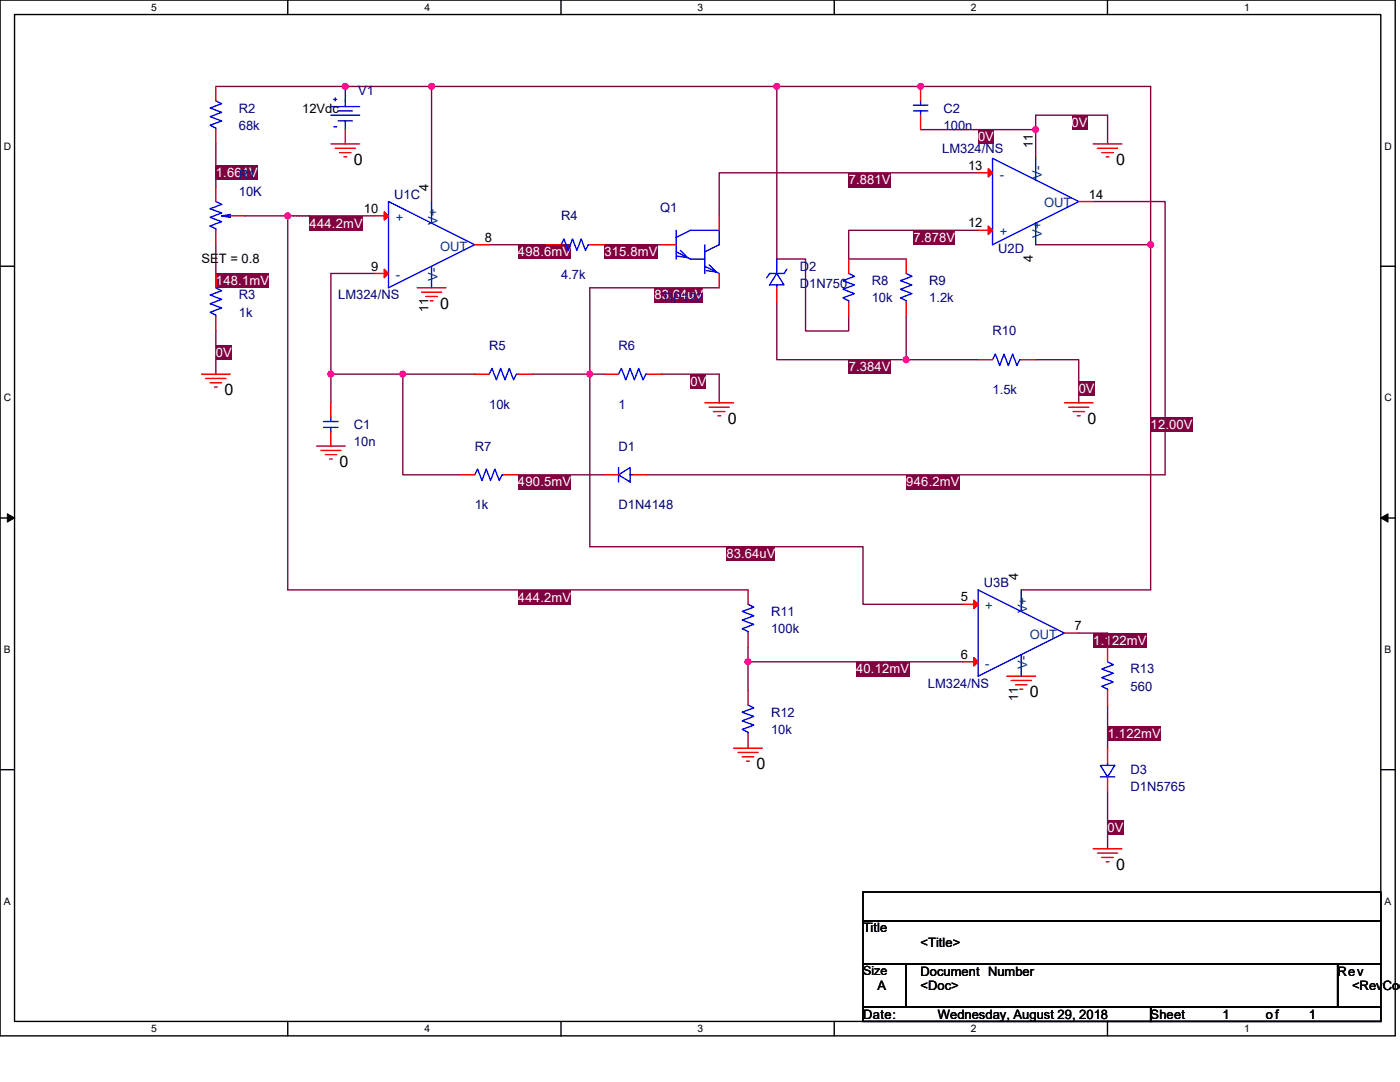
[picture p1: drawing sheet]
<svg xmlns="http://www.w3.org/2000/svg" width="279mm" height="216mm" viewBox="0 0 279 216" stroke-linecap="round" stroke-linejoin="round" font-family="sans-serif">
<path d="M0 0h278.4v206.7h-278.4zM2.9 2.9h272.7v200.9h-272.7z" fill="none" stroke="#000" stroke-width=".28"/>
<g fill="#fff">
<path d="M30.2 .3h1.1v2.3h-1.1z"/>
<path d="M30.2 204.1h1.1v2.3h-1.1z"/>
</g>
<path d="M57.4 0v2.9M57.4 203.8v2.9" fill="none" stroke="#000" stroke-width=".28"/>
<g fill="#fff">
<path d="M84.7 .3h1.1v2.3h-1.1z"/>
<path d="M84.7 204.1h1.1v2.3h-1.1z"/>
</g>
<path d="M112 0v2.9M112 203.8v2.9" fill="none" stroke="#000" stroke-width=".28"/>
<g fill="#fff">
<path d="M139.2 .3h1.2v2.3h-1.2z"/>
<path d="M139.2 204.1h1.2v2.3h-1.2z"/>
</g>
<path d="M166.5 0v2.9M166.5 203.8v2.9" fill="none" stroke="#000" stroke-width=".28"/>
<g fill="#fff">
<path d="M193.8 .3h1.1v2.3h-1.1z"/>
<path d="M193.8 204.1h1.1v2.3h-1.1z"/>
</g>
<path d="M221 0v2.9M221 203.8v2.9" fill="none" stroke="#000" stroke-width=".28"/>
<g fill="#fff">
<path d="M248.3 .3h1.1v2.3h-1.1z"/>
<path d="M248.3 204.1h1.1v2.3h-1.1z"/>
<path d="M.7 28h1.5v2.3h-1.5z"/>
<path d="M276.3 28h1.5v2.3h-1.5z"/>
<path d="M.7 78.2h1.5v2.3h-1.5z"/>
<path d="M276.3 78.2h1.5v2.3h-1.5z"/>
</g>
<path d="M0 53.1h2.9M275.6 53.1h2.8" fill="none" stroke="#000" stroke-width=".28"/>
<g fill="#fff">
<path d="M.7 128.5h1.4v2.2h-1.4z"/>
<path d="M276.3 128.5h1.4v2.2h-1.4z"/>
</g>
<path d="M0 103.4h2.9M275.6 103.4h2.8" fill="none" stroke="#000" stroke-width=".28"/>
<path d="M1.5 102.5l1.4 .9-1.4 .8zM275.6 103.4l1.4-.9v1.7z" fill="#000" stroke="#000" stroke-width=".2"/>
<g fill="#fff">
<path d="M.7 178.7h1.4v2.3h-1.4z"/>
<path d="M276.3 178.7h1.4v2.3h-1.4z"/>
</g>
<path d="M0 153.6h2.9M275.6 153.6h2.8" fill="none" stroke="#000" stroke-width=".28"/>
<path d="M48.8 43.1h8.6" fill="none" stroke="#800040" stroke-width=".28"/>
<g fill="#800040">
<path d="M61.7 43.1h1.5v2.9h-1.5z"/>
<path d="M63.3 43.1h9.1v2.9h-9.1z"/>
</g>
<path d="M57.4 43.1h4.3M61.7 43.1h.1" fill="none" stroke="#800040" stroke-width=".28" stroke-dasharray="0 .6"/>
<path d="M43.1 28.7v8.6" fill="none" stroke="#800040" stroke-width=".28"/>
<g fill="#800040">
<path d="M43.1 33h2.2v2.9h-2.2z"/>
<path d="M45.3 33h6.1v2.9h-6.1z"/>
</g>
<path d="M43.1 48.8v5.8" fill="none" stroke="#800040" stroke-width=".28"/>
<g fill="#800040">
<path d="M43.1 54.6h1.5v2.9h-1.5z"/>
<path d="M44.6 54.6h9.2v2.9h-9.2z"/>
</g>
<path d="M43.1 54.6h.1" fill="none" stroke="#800040" stroke-width=".28" stroke-dasharray="0 .6"/>
<path d="M68.9 17.3h17.2v22.9M74.7 54.6h-8.7v20.1h14.4M80.4 74.7v20h11.5M80.4 74.7h14.3M106.2 74.7h11.5M103.4 94.7h17.2" fill="none" stroke="#800040" stroke-width=".28"/>
<g fill="#f0f" stroke="#f0f" stroke-width=".28">
<circle cx="68.9" cy="17.2" r=".57"/>
<circle cx="80.4" cy="74.6" r=".57"/>
<circle cx="66" cy="74.6" r=".57"/>
</g>
<g fill="#800040">
<path d="M103.4 94.7h1.5v2.9h-1.5z"/>
<path d="M104.9 94.7h9.1v2.9h-9.1z"/>
</g>
<path d="M97.6 48.8h11.5M66 74.7v5.7" fill="none" stroke="#800040" stroke-width=".28"/>
<g fill="#800040">
<path d="M103.4 48.8h1.5v2.9h-1.5z"/>
<path d="M104.9 48.8h9.1v2.9h-9.1z"/>
</g>
<path d="M120.6 48.8h11.5" fill="none" stroke="#800040" stroke-width=".28"/>
<path d="M120.6 48.8h10.7v2.9h-10.7z" fill="#800040"/>
<path d="M195.2 34.5h-51.7v8.6" fill="none" stroke="#800040" stroke-width=".28"/>
<g fill="#800040">
<path d="M169.4 34.5h1.5v2.9h-1.5z"/>
<path d="M170.9 34.5h6.8v2.9h-6.8z"/>
</g>
<path d="M117.7 57.4h25.8" fill="none" stroke="#800040" stroke-width=".28"/>
<path d="M130.6 57.4h9.8v2.9h-9.8z" fill="#800040"/>
<path d="M117.7 57.4v17.3h2.9M155 60.3v11.5h25.8" fill="none" stroke="#800040" stroke-width=".28"/>
<circle cx="180.8" cy="71.8" r=".57" fill="#f0f" stroke="#f0f" stroke-width=".28"/>
<g fill="#800040">
<path d="M169.4 71.8h1.5v2.9h-1.5z"/>
<path d="M170.9 71.8h6.8v2.9h-6.8z"/>
</g>
<path d="M155 51.7h5.8v14.3h8.6v-2.8M195.2 46h-25.8v5.7" fill="none" stroke="#800040" stroke-width=".28"/>
<g fill="#800040">
<path d="M182.3 46h1.5v2.9h-1.5z"/>
<path d="M183.8 46h6.8v2.9h-6.8z"/>
</g>
<path d="M169.4 51.7h11.4M180.8 63.2v8.6h14.4M206.7 71.8h8.6v8.6" fill="none" stroke="#800040" stroke-width=".28"/>
<path d="M215.3 76.1h3.2v2.9h-3.2z" fill="#800040"/>
<path d="M86.1 17.3h68.9M155 17.3v34.4M155 17.3h28.7M129.2 94.7h103.3" fill="none" stroke="#800040" stroke-width=".28"/>
<g fill="#f0f" stroke="#f0f" stroke-width=".28">
<circle cx="86.1" cy="17.2" r=".57"/>
<circle cx="155" cy="17.2" r=".57"/>
</g>
<g fill="#800040">
<path d="M180.8 94.7h1.6v2.9h-1.6z"/>
<path d="M182.4 94.7h9.1v2.9h-9.1z"/>
</g>
<path d="M218.2 40.2h14.3v54.5M132.1 74.7h11.4" fill="none" stroke="#800040" stroke-width=".28"/>
<path d="M137.8 74.7h3.2v2.9h-3.2z" fill="#800040"/>
<path d="M43.1 17.3h25.8M229.6 17.3v31.5h-22.9M221 23h-14.3v2.9" fill="none" stroke="#800040" stroke-width=".28"/>
<path d="M213.9 23h3.1v2.9h-3.1z" fill="#800040"/>
<path d="M221 23v5.7M43.1 66v8.7" fill="none" stroke="#800040" stroke-width=".28"/>
<path d="M43.1 68.9h3.1v2.9h-3.1z" fill="#800040"/>
<path d="M183.7 17.3h45.9M183.7 25.9h23" fill="none" stroke="#800040" stroke-width=".28"/>
<circle cx="183.7" cy="17.2" r=".57" fill="#f0f" stroke="#f0f" stroke-width=".28"/>
<path d="M195.2 25.9h3.2v2.9h-3.2z" fill="#800040"/>
<path d="M206.7 25.9v5.7M74.7 43.1h-17.3v74.6h91.9M143.5 74.7v5.7" fill="none" stroke="#800040" stroke-width=".28"/>
<g fill="#f0f" stroke="#f0f" stroke-width=".28">
<circle cx="206.7" cy="25.9" r=".57"/>
<circle cx="57.4" cy="43.1" r=".57"/>
</g>
<g fill="#800040">
<path d="M103.4 117.7h1.5v2.9h-1.5z"/>
<path d="M104.9 117.7h9.1v2.9h-9.1z"/>
</g>
<path d="M149.3 129.2v2.9h43" fill="none" stroke="#800040" stroke-width=".28"/>
<circle cx="149.3" cy="132" r=".57" fill="#f0f" stroke="#f0f" stroke-width=".28"/>
<path d="M170.8 132.1h10.7v2.9h-10.7z" fill="#800040"/>
<path d="M117.7 109.1h54.5v11.5h20.1M149.3 132.1v5.7" fill="none" stroke="#800040" stroke-width=".28"/>
<path d="M145 109.1h9.7v2.9h-9.7z" fill="#800040"/>
<path d="M229.6 48.8v68.9M117.7 74.7v34.4" fill="none" stroke="#800040" stroke-width=".28"/>
<g fill="#f0f" stroke="#f0f" stroke-width=".28">
<circle cx="117.7" cy="74.6" r=".57"/>
<circle cx="229.6" cy="48.8" r=".57"/>
</g>
<g fill="#800040">
<path d="M229.6 83.3h3v2.9h-3z"/>
<path d="M232.6 83.3h5.4v2.9h-5.4z"/>
</g>
<path d="M203.8 117.7h25.8M215.3 126.3h5.7" fill="none" stroke="#800040" stroke-width=".28"/>
<g fill="#800040">
<path d="M218.2 126.3h1.5v2.9h-1.5z"/>
<path d="M219.7 126.3h9.2v2.9h-9.2z"/>
</g>
<path d="M221 126.3v2.9M221 140.7v8.6" fill="none" stroke="#800040" stroke-width=".28"/>
<path d="M221.1 145h10.6v2.9h-10.6z" fill="#800040"/>
<path d="M221 157.9v11.5" fill="none" stroke="#800040" stroke-width=".28"/>
<path d="M221 163.6h3.2v2.9h-3.2z" fill="#800040"/>
<g fill="none" stroke="#f00" stroke-width=".28">
<path d="M43.1 17.3v2.8M68.9 17.3h.1M183.7 17.3v2.8M43.1 25.9v2.8M43.1 37.3v2.9M66 28.7h5.8M66.9 29.6h4M67.8 30.5h2.3M68.6 31.3h.6M68.9 25.9v2.8M183.7 23v2.9M195.2 34.5h2.9"/>
<path d="M206.7 31.6h.1M218.2 28.7h5.7M219 29.6h4.1M219.9 30.5h2.3M220.7 31.3h.6M43.1 54.6v2.8M43.1 46v2.8M46 43.1h2.8M74.7 43.1h2.8M74.7 54.6h2.8M83.3 57.4h5.7M84.1 58.3h4"/>
<path d="M85 59.2h2.3M86.1 40.2h.1M86.1 57.4h.1M94.7 48.8h2.9M109.1 48.8h2.9M117.7 48.8h2.9M132.1 48.8h2.8M143.5 43.1v2.9M143.5 54.6v2.8M155 57.4v2.9M155 51.7h.1M169.4 51.7v2.9"/>
<path d="M180.8 51.7v2.9M195.2 46h2.9M206.7 48.8h.1M215.3 40.2h2.9M40.2 74.7h5.8M41.1 75.5h4M41.9 76.4h2.3M42.8 77.2h.6M43.1 63.2v2.8M85.9 60h.5M94.7 74.7h2.9M103.4 74.7h2.8"/>
<path d="M120.6 74.7h2.8M129.2 74.7h2.9M169.4 60.3v2.9M180.8 60.3v2.9M195.2 71.8h2.9M203.8 71.8h2.9M63.2 89h5.7M64 89.9h4.1M64.9 90.7h2.3M65.8 91.6h.5M66 86.1v2.9M66 80.4v2.9"/>
<path d="M91.9 94.7h2.8M100.5 94.7h2.9M120.6 94.7h2.8M126.3 94.7h2.9M140.7 80.4h5.7M141.5 81.3h4M142.4 82.1h2.3M143.3 83h.5M212.4 80.4h5.8M213.3 81.3h4M214.1 82.1h2.4M215 83h.6"/>
<path d="M149.3 117.7v2.9M203.8 117.7h.1M149.3 126.3v2.9M149.3 137.8v2.9M192.3 120.6h2.9M192.3 132.1h2.9M200.9 134.9h5.8M201.8 135.8h4M202.7 136.7h2.3M203.5 137.5h.6M203.8 134.9h.1M212.4 126.3h2.9"/>
<path d="M221 129.2v2.9M221 137.8v2.9M146.4 149.3h5.7M147.3 150.1h4M148.1 151h2.3M149 151.9h.6M149.3 146.4v2.9M221 149.3v2.8M221 155v2.9M218.2 169.4h5.7M219 170.2h4.1M219.9 171.1h2.3"/>
<path d="M220.7 172h.6"/>
</g>
<path d="M172.2 178h103.4v5.7h-103.4zM172.2 183.7h103.4v8.6h-103.4zM172.2 192.3h8.6v8.6h-8.6zM180.8 192.3h86.2v8.6h-86.2zM267 192.3h8.6v8.6h-8.6zM172.2 200.9h57.4v2.9h-57.4zM229.6 200.9h46v2.9h-46z" fill="none" stroke="#000" stroke-width=".28"/>
<g fill="none" stroke="#00f" stroke-width=".28">
<path d="M66.6 19.8h.6M66.9 19.5v.6M68.9 19.8v1.5M68.9 17.3v2.8M43.1 20.1l1.1 .6-2.3 .8 2.3 .9-2.3 .9 2.3 .8-2.3 .9 1.2 .6v.3M66 23h5.8M66 21.3h5.8M66.6 25.3h.6M67.5 22.1h2.9M67.5 24.1h2.9M68.9 24.1v1.8M182.3 22.1h2.9"/>
<path d="M182.3 21h2.9M183.7 20.1v.9M183.7 22.1v.9M198.1 31.6l17.2 8.6-17.2 8.6zM206.7 31.6v4.3M43.1 57.4l1.1 .6-2.3 .9 2.3 .8-2.3 .9 2.3 .8-2.3 .9 1.2 .6v.3M43.1 40.2l1.1 .6-2.3 .9 2.3 .8-2.3 .9 2.3 .8-2.3 .9 1.2 .6v.3M44.2 43.1h.1M44.2 43.1l1.8-.3v.6M44.2 43.1h1.8M44.2 43.1l1.8 .3M46 43.4h.1"/>
<path d="M77.5 40.2l17.2 8.6-17.2 8.6zM86.1 40.2v4.3M86.1 53.1v4.3M112 48.8l.5-1.1 .9 2.3 .9-2.3 .8 2.3 .9-2.3 .8 2.3 .6-1.2h.3M134.9 46v5.7M134.9 47.4l2.9-1.4h5.7v2.8l-2.8 1.4M134.9 50.2l2.9 1.5h2.9M135.8 50l1.4 1.4-2-.3M140.7 48.8v5.8M140.7 53.1l2.8 1.5M141.5 52.8l1.5 1.5-2.1-.3M155 56.9v.5"/>
<path d="M155 54.6l1.5 2.3h-2.9zM155 51.7v2.9M157 53.7l-.5 .9h-2.9l-.6 .8M169.4 54.6l1.1 .5-2.3 .9 2.3 .9-2.3 .8 2.3 .9-2.3 .8 1.2 .6v.3M180.8 54.6l1.2 .5-2.3 .9 2.3 .9-2.3 .8 2.3 .9-2.3 .8 1.1 .6v.3M206.7 44.5v4.3M97.6 74.7l.6-1.2 .9 2.3 .8-2.3 .9 2.3 .8-2.3 .9 2.3 .6-1.1h.3M123.4 74.7l.6-1.2 .9 2.3 .9-2.3 .8 2.3 .9-2.3 .8 2.3 .6-1.1h.3M198.1 71.8l.5-1.2 .9 2.3 .9-2.3 .8 2.3 .9-2.3 .8 2.3 .6-1.1h.3M64.6 85.3h2.9M64.6 84.1h2.9M66 83.3v.8"/>
<path d="M66 85.3v.8M94.7 94.7l.6-1.1 .9 2.3 .8-2.3 .9 2.3 .9-2.3 .8 2.3 .6-1.2h.3M123.4 93.3v2.9M123.4 94.7l2.4-1.4v2.9zM125.8 94.7h.5M195.2 117.7l17.2 8.6-17.2 8.6zM203.8 117.7v4.3M149.3 120.6l1.1 .6-2.3 .8 2.3 .9-2.3 .8 2.3 .9-2.3 .9 1.2 .5v.3M203.8 130.6v4.3M221 132.1l1.2 .5-2.3 .9 2.3 .8-2.3 .9 2.3 .9-2.3 .8 1.1 .6v.3M149.3 140.7l1.1 .5-2.3 .9 2.3 .9-2.3 .8 2.3 .9-2.3 .8 1.2 .6v.3M219.6 152.7h2.9l-1.5 2.3z"/>
<path d="M219.6 155h2.9M221 152.1v.6"/>
</g>
<g fill="#f00" stroke="#f00" stroke-width=".28">
<path d="M76.7 42.2l.8 .9-.8 .8z"/>
<path d="M76.7 53.7l.8 .9-.8 .8z"/>
<path d="M197.2 45.1l.9 .9-.9 .8z"/>
<path d="M197.2 33.6l.9 .9-.9 .8z"/>
<path d="M194.4 119.7l.8 .9-.8 .8z"/>
<path d="M194.4 131.2l.8 .9-.8 .8z"/>
</g>
<g fill="#f0f" stroke="#f0f" stroke-width=".28">
<circle cx="68.9" cy="17.2" r=".57"/>
<circle cx="80.4" cy="74.6" r=".57"/>
<circle cx="66" cy="74.6" r=".57"/>
<circle cx="180.8" cy="71.8" r=".57"/>
<circle cx="86.1" cy="17.2" r=".57"/>
<circle cx="155" cy="17.2" r=".57"/>
<circle cx="183.7" cy="17.2" r=".57"/>
<circle cx="206.7" cy="25.9" r=".57"/>
<circle cx="57.4" cy="43.1" r=".57"/>
<circle cx="149.3" cy="132" r=".57"/>
<circle cx="117.7" cy="74.6" r=".57"/>
<circle cx="229.6" cy="48.8" r=".57"/>
</g>
<g font-size="3.2">
<text x="70.6" y="33">0</text>
<text x="222.8" y="33">0</text>
<text x="87.9" y="61.7">0</text>
<text x="44.8" y="78.9">0</text>
<text x="145.3" y="84.6">0</text>
<text x="217" y="84.6">0</text>
<text x="67.8" y="93.3">0</text>
<text x="205.5" y="139.2">0</text>
<text x="151" y="153.5">0</text>
<text x="222.8" y="173.6">0</text>
</g>
<g font-size="2.6" fill="#000080">
<text x="47.7" y="22.5">R2</text>
<text x="71.5" y="19">V1</text>
<text x="188.3" y="22.5">C2</text>
<text x="47.7" y="25.9">68k</text>
<text x="188.3" y="25.9">100n</text>
<text x="47.7" y="35.6">R1</text>
<text x="188" y="30.5">LM324/NS</text>
<text x="47.7" y="39.1">10K</text>
<text x="78.7" y="39.7">U1C</text>
<text x="112" y="44">R4</text>
<text x="131.8" y="42.2">Q1</text>
<text x="199.2" y="50.6">U2D</text>
<text x="47.7" y="59.8">R3</text>
<text x="67.5" y="59.8">LM324/NS</text>
<text x="112" y="55.8">4.7k</text>
<text x="159.6" y="54">D2</text>
<text x="159.6" y="57.5">D1N750</text>
<text x="174" y="56.9">R8</text>
<text x="185.4" y="56.9">R9</text>
<text x="47.7" y="63.2">1k</text>
<text x="132.1" y="60.3">TIP122</text>
<text x="174" y="60.3">10k</text>
<text x="185.4" y="60.3">1.2k</text>
<text x="97.6" y="69.8">R5</text>
<text x="123.4" y="69.8">R6</text>
<text x="198.1" y="66.9">R10</text>
<text x="97.6" y="81.6">10k</text>
<text x="123.4" y="81.6">1</text>
<text x="198.1" y="78.7">1.5k</text>
<text x="70.6" y="85.6">C1</text>
<text x="70.6" y="89">10n</text>
<text x="94.7" y="89.9">R7</text>
<text x="123.4" y="89.9">D1</text>
<text x="94.7" y="101.7">1k</text>
<text x="123.4" y="101.7">D1N4148</text>
<text x="196.3" y="117.2">U3B</text>
<text x="153.9" y="122.9">R11</text>
<text x="153.9" y="126.3">100k</text>
<text x="185.2" y="137.3">LM324/NS</text>
<text x="225.6" y="134.4">R13</text>
<text x="225.6" y="137.8">560</text>
<text x="153.9" y="143">R12</text>
<text x="153.9" y="146.5">10k</text>
<text x="225.6" y="154.5">D3</text>
<text x="225.6" y="157.9">D1N5765</text>
</g>
<g font-size="2.6">
<text x="60.3" y="22.5">12Vdc</text>
<text x="206.1" y="29.6" transform="rotate(-90 206.1 29.6)">11</text>
<text x="193.2" y="33.9">13</text>
<text x="85.5" y="38.2" transform="rotate(-90 85.5 38.2)">4</text>
<text x="217.3" y="39.6">14</text>
<text x="72.6" y="42.5">10</text>
<text x="193.2" y="45.4">12</text>
<text x="40.2" y="52.6">SET = 0.8</text>
<text x="74.1" y="54">9</text>
<text x="96.8" y="48.2">8</text>
<text x="206.1" y="52.3" transform="rotate(-90 206.1 52.3)">4</text>
<text x="85.5" y="62.3" transform="rotate(-90 85.5 62.3)">11</text>
<text x="191.7" y="120">5</text>
<text x="203.2" y="115.7" transform="rotate(-90 203.2 115.7)">4</text>
<text x="214.4" y="125.7">7</text>
<text x="191.7" y="131.5">6</text>
<text x="203.2" y="139.8" transform="rotate(-90 203.2 139.8)">11</text>
<text x="172.2" y="186.1">Title</text>
<text x="183.7" y="188.9">&lt;Title&gt;</text>
<text x="175.1" y="197.5">A</text>
<text x="183.7" y="194.7">Document Number</text>
<text x="183.7" y="197.5">&lt;Doc&gt;</text>
<text x="267" y="194.7">Rev</text>
<text x="269.8" y="197.5">&lt;RevCod</text>
<text x="172.2" y="203.3">Date:</text>
<text x="187.2" y="203.3">Wednesday, August 29, 2018</text>
<text x="229.6" y="203.3">Sheet</text>
<text x="244" y="203.3">1</text>
<text x="252.6" y="203.3">of</text>
<text x="261.2" y="203.3">1</text>
</g>
<g font-size="2.6" fill="#fff">
<text x="195.2" y="28.2">0V</text>
<text x="213.9" y="25.3">0V</text>
<text x="43.1" y="35.4">1.</text>
<text x="45.3" y="35.4">661V</text>
<text x="169.4" y="36.8">7</text>
<text x="170.9" y="36.8">.881V</text>
<text x="61.7" y="45.4">4</text>
<text x="63.3" y="45.4">44.2mV</text>
<text x="103.4" y="51.2">4</text>
<text x="104.9" y="51.2">98.6mV</text>
<text x="120.6" y="51.2">315.8mV</text>
<text x="182.3" y="48.3">7</text>
<text x="183.8" y="48.3">.878V</text>
<text x="43.1" y="56.9">1</text>
<text x="44.6" y="56.9">48.1mV</text>
<text x="130.6" y="59.8">83.64uV</text>
<text x="43.1" y="71.2">0V</text>
<text x="137.8" y="77">0V</text>
<text x="169.4" y="74.1">7</text>
<text x="170.9" y="74.1">.384V</text>
<text x="215.3" y="78.4">0V</text>
<text x="229.6" y="85.6">12</text>
<text x="232.6" y="85.6">.00V</text>
<text x="103.4" y="97.1">4</text>
<text x="104.9" y="97.1">90.5mV</text>
<text x="180.8" y="97.1">9</text>
<text x="182.4" y="97.1">46.2mV</text>
<text x="145" y="111.4">83.64uV</text>
<text x="103.4" y="120">4</text>
<text x="104.9" y="120">44.2mV</text>
<text x="218.2" y="128.7">1</text>
<text x="219.7" y="128.7">.122mV</text>
<text x="170.8" y="134.4">40.12mV</text>
<text x="221.1" y="147.3">1.122mV</text>
<text x="221" y="166">0V</text>
</g>
<g font-size="2.6" fill="#004080">
<text x="199.5" y="35.6">-</text>
<text x="207.9" y="35.6" transform="rotate(-90 207.9 35.6)">V-</text>
<text x="208.4" y="41.4">OUT</text>
<text x="79" y="44.2">+</text>
<text x="87.3" y="44.9" transform="rotate(-90 87.3 44.9)">V+</text>
<text x="199.5" y="47.1">+</text>
<text x="207.9" y="47.4" transform="rotate(-90 207.9 47.4)">V+</text>
<text x="87.8" y="50">OUT</text>
<text x="79" y="55.7">-</text>
<text x="87.3" y="56" transform="rotate(-90 87.3 56)">V-</text>
<text x="196.6" y="121.8">+</text>
<text x="205" y="122.4" transform="rotate(-90 205 122.4)">V+</text>
<text x="205.5" y="127.5">OUT</text>
<text x="196.6" y="133.2">-</text>
<text x="205" y="133.5" transform="rotate(-90 205 133.5)">V-</text>
</g>
<text font-size="2.5" x="172.2" y="194.6">Size</text>
<g font-size="2">
<text x="30.2" y="2.2">5</text>
<text x="84.7" y="2.2">4</text>
<text x="139.2" y="2.2">3</text>
<text x="193.8" y="2.2">2</text>
<text x="248.3" y="2.2">1</text>
<text x=".7" y="29.8">D</text>
<text x="276.3" y="29.8">D</text>
<text x=".7" y="80.1">C</text>
<text x="276.3" y="80.1">C</text>
<text x=".7" y="130.3">B</text>
<text x="276.3" y="130.3">B</text>
<text x=".7" y="180.5">A</text>
<text x="276.3" y="180.5">A</text>
<text x="30.2" y="206">5</text>
<text x="84.7" y="206">4</text>
<text x="139.2" y="206">3</text>
<text x="193.8" y="206">2</text>
<text x="248.3" y="206">1</text>
</g>
</svg>
